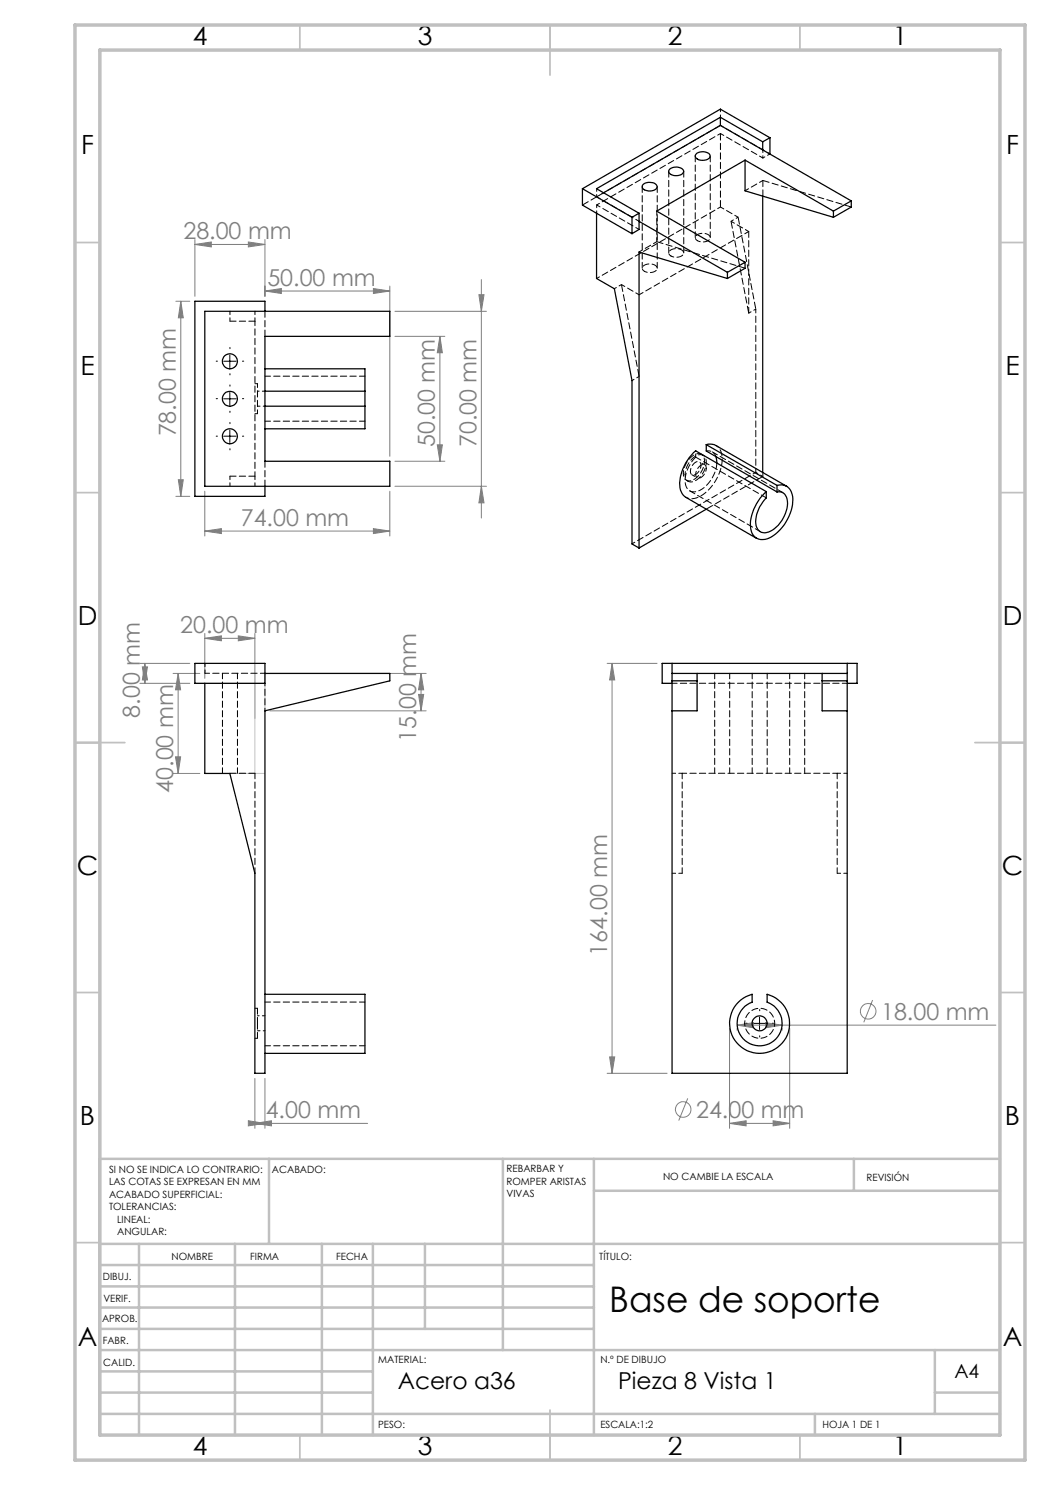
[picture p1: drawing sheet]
<svg xmlns="http://www.w3.org/2000/svg" width="210mm" height="297mm" viewBox="0 0 210 297" stroke-linecap="round" stroke-linejoin="round" font-family="sans-serif">
<g fill="none" stroke="#808080" stroke-width=".2">
<path d="M39 48.9l3.3-.5v1zM39 47.9v11.4M39 48.9h14M49.7 48.4l3.3 .5-3.3 .5zM53 58.2l3.3-.5v1zM53 47.9v11.4M53 58.2h25M74.7 57.7l3.3 .5-3.3 .5zM78 57.2v34.1M95.8 58.9h1l-.5 3.4zM96.3 55.9v47.7M35.2 60.3h2.8"/>
<path d="M36.2 60.3l.5 3.3h-1zM36.2 60.3v39M79 62.3h18.3M79 67.3h10M88 67.3l.5 3.3h-1zM88 67.3v24.9M35.2 99.3h2.8M35.7 96h1l-.5 3.3zM41 98.2v9M78 98.2v9M79 97.3h18.3M79 92.2h10"/>
<path d="M87.5 89h1l-.5 3.2zM96.3 97.3l.5 3.3h-1zM41 106.2l3.3-.5v1zM41 106.2h37M74.7 105.7l3.3 .5-3.3 .5zM28 136.7h10M28 132.7h10M28.5 133.4h1l-.5 3.3zM29 132.7l.5 3.3h-1zM29 132.7v4M34.6 134.7h5.4M35.6 134.7l.5 3.3h-1z"/>
<path d="M35.6 134.7v20M41 127.7l3.3-.5v1zM41 126.7v9M41 127.7h10M47.7 127.2l3.3 .5-3.3 .5zM51 126.7v17M54 134.7h31.2M83.7 138.9h1l-.5 3.3zM84.2 134.7l.5 3.3h-1zM84.2 134.7v7.5M121.4 132.7h10M122.4 132.7l.5 3.3h-1z"/>
<path d="M122.4 132.7v82M34.6 154.7h5.4M35.1 151.4h1l-.5 3.3zM54 142.2h31.2M51 215.7v10M53 215.7v10M121.4 214.7h12M121.9 211.4h1l-.5 3.3zM137.5 219.7l-1.8 4.4M145.9 205.7v20M147.4 205l3.3-.5v1.1zM147.4 205.7v.4"/>
<path d="M147.4 205h51.8M153.1 204.5l3.3 .5-3.3 .6zM156.4 205.7v.4M157.9 205.7v20M174.5 200l-1.7 4.5M49.7 224.2l3.3 .5-3.3 .5zM51 224.7l3.3-.5v1zM51 224.7h22.5M145.9 224.7l3.3-.5v1zM145.9 224.7h12M154.6 224.2l3.3 .5-3.3 .5z"/>
<circle cx="173.6" cy="202.3" r="1.56"/>
<circle cx="136.6" cy="221.9" r="1.55"/>
</g>
<g fill="none" stroke="#000" stroke-width=".2" stroke-dasharray="15.2 1.3 1.3 1.3">
<path d="M43.5 72.2h-.3M43.5 79.7h-.3M46 69.7v-.2M46 74.7v.3M46 77.2v-.2M48.5 72.2h.2M48.5 79.7h.2M43.5 87.2h-.3M46 84.7v-.2M46 89.7v.3M46 82.2v.3M48.5 87.2h.2"/>
<path d="M149.4 204.7h-.2M151.9 202.2v-.3M151.9 207.2v.2M154.4 204.7h.3"/>
</g>
<path d="M44.7 72.2h2.5M44.7 79.8h2.5M46 71v2.5M46 78.5v2.5M44.7 87.2h2.5M46 86v2.5M150.7 204.7h2.5M151.9 203.4v2.5" fill="none" stroke="#000" stroke-width=".2"/>
<path d="M51 134.7v20M53 134.7v7.5M46 154.7h7" fill="none" stroke="#c0c0c0" stroke-width=".2"/>
<g fill="none" stroke="#c0c0c0" stroke-width=".35">
<path d="M60 5v5M110 5v10M160 5v5M15 48.5h5M200 48.5h5M15 98.5h5M200 98.5h5M15 148.5h10M195 148.5h10M15 198.5h5M200 198.5h5M15 248.5h5"/>
<path d="M200 248.5h5M60 287v5M110 282v10M160 287v5"/>
</g>
<g fill="none" stroke="#c0c0c0" stroke-width=".5">
<path d="M53.8 231.8v17M100.6 231.8v38.2M118.8 231.8v55.2M118.8 238.2h81.2M170.8 231.8v6.4M200 231.8h-180v55.2M20 248.8h180M20 257.3h98.8M20 253h98.8M27.8 248.8v38.2M47 248.8v38.2M64.4 248.8v38.2"/>
<path d="M74.6 248.8v38.2M85 248.8v17M20 265.8h98.8M20 261.5h98.8M20 278.5h54.6M20 274.3h54.6M20 270h180M187 278.5h13M187 270v12.8M20 282.8h180M163 282.8v4.2"/>
</g>
<path d="M15 5h190v287h-190zM20 10h180v277h-180z" fill="none" stroke="#c0c0c0" stroke-width=".7"/>
<g fill="#808080">
<path d="M47.7 127.2l3.3 .5-3.3 .5zM41 127.7l3.3-.5v1z"/>
<path d="M84.2 134.7l.5 3.3h-1zM83.7 138.9h1l-.5 3.3z"/>
<path d="M49.7 48.4l3.3 .5-3.3 .5zM39 48.9l3.3-.5v1zM74.7 57.7l3.3 .5-3.3 .5zM53 58.2l3.3-.5v1z"/>
<path d="M51 224.7l3.3-.5v1zM49.7 224.2l3.3 .5-3.3 .5z"/>
<path d="M41 106.2l3.3-.5v1zM74.7 105.7l3.3 .5-3.3 .5z"/>
<path d="M145.9 224.7l3.3-.5v1zM154.6 224.2l3.3 .5-3.3 .5z"/>
<path d="M147.4 205l3.3-.5v1.1zM153.1 204.5l3.3 .5-3.3 .6z"/>
<path d="M28.5 133.4h1l-.5 3.3zM29 132.7l.5 3.3h-1zM121.9 211.4h1l-.5 3.3zM122.4 132.7l.5 3.3h-1z"/>
<path d="M35.6 134.7l.5 3.3h-1zM35.1 151.4h1l-.5 3.3zM95.8 58.9h1l-.5 3.4zM96.3 97.3l.5 3.3h-1zM36.2 60.3l.5 3.3h-1zM35.7 96h1l-.5 3.3zM88 67.3l.5 3.3h-1zM87.5 89h1l-.5 3.2z"/>
</g>
<g fill="none" stroke="#000" stroke-width=".25">
<path d="M116.5 37.7v3.3l9.9 5.7M116.5 37.7l9.9 5.8M128.6 36.9a1.92 1.92 0 0 1 2.8 .4 1.74 1.74 0 0 1-2.5 .7l-.5-.5zM133.9 33.9a1.87 1.87 0 0 1 2.8 .4 1.74 1.74 0 0 1-2.5 .6l-.2-.2a.55 .55 0 0 1-.1-.8zM139.2 30.8a1.98 1.98 0 0 1 2.8 .2 1.07 1.07 0 0 1-1.3 1.1 1.18 1.18 0 0 1-1.6-1.1zM144.1 25.1l-23.4 13.5M144.1 25.1l8.4 4.9M144.1 23.5l-24.8 14.2 8.5 4.9M144.1 23.5l8.4 4.9M144.1 23.5v1.6M149 32l17.7 10.2M149 32l-17.7 10.2 17.7 10.3"/>
<path d="M149 32v6.2l17.7 5.3M152.5 30l17.8 10.2M152.5 28.4v1.6M152.5 39.2v55.3M154 27.5l-9.9-5.7-27.6 15.9M154 27.5l-1.5 .9M154 27.5v3.3M119.3 42.6v13.1l3.6 2 3.5 18.4v32.7l1.4 .8M126.4 43.5v3.2M127.8 44.3l17.7 10.2M127.8 42.6v3.3l-1.4 .8M127.8 42.6l-1.4 .9"/>
<path d="M145.5 54.5v1.2M145.5 55.7l-17.7-5.3v59.2M149 52.5l-3.5 2M149 52.5v1.2l-3.5 2M166.7 42.2v1.3M170.3 40.2l-3.6 2M170.3 40.2v1.2l-3.6 2.1M41 62.3h37v5h-25v24.9h25v5.1h-37zM53 73.8h20v4.4M53 62.3v-2h-14v39h14v-2M53 78.2h20M73 78.2v3"/>
<path d="M53 81.2h20M73 81.2v4.6h-20M141.3 88.9l.8-.1 1.1 .3 14.1 8.2M141.3 88.9v1.3l14.1 8.2M141.3 88.9l14.1 8.2M143.2 91.3l.2 1.3M153.2 98.3l-14.1-8.1a8.7 8.7 0 0 0-3 7.8l.4 .8 .7 .7 14.1 8.2M153.2 98.3v1.3a6.8 6.8 0 0 0-2 5.6 1.81 1.81 0 0 0 2.9 1 6.7 6.7 0 0 0 3.3-6.4 1.65 1.65 0 0 0-2-1.4M155.4 97.1a2.36 2.36 0 0 1 3.1 2.2 9 9 0 0 1-5.1 8.5 2.41 2.41 0 0 1-3.3-2.5 9.2 9.2 0 0 1 3.1-7M155.4 97.1v1.3M141.3 101.8l-13.5 7.8M39 132.7h14v4h-14z"/>
<path d="M53 134.7h25v1.5l-25 6v72.5h-2v-40l-5-20h-5v-18M134.4 136.7h-2v-4h39v4h-2M134.4 134.7h35M134.4 132.7v82h35v-82M134.4 136.2h5M139.4 134.7v7.5h-5M164.4 136.2h5M164.4 134.7v7.5h5M53 198.9h20v11.8h-20M147.7 200.4a5.9 5.9 0 0 1 2.7-1.5v1.5a4.5 4.5 0 0 0-2.1 6.9 4.5 4.5 0 0 0 7.2 0 4.5 4.5 0 0 0-2.1-6.9v-1.5a6 6 0 0 1 4 8.3 6 6 0 0 1-8.9 2.4 6 6 0 0 1-.8-9.2z"/>
<circle cx="46" cy="72.3" r="1.51"/>
<circle cx="46" cy="79.7" r="1.5"/>
<circle cx="46" cy="87.3" r="1.5"/>
<circle cx="151.9" cy="204.7" r="1.5"/>
</g>
<path d="M41 134.7h12M134.4 136.7h35" fill="none" stroke="#000" stroke-width=".2" stroke-dasharray="1.3 .6" stroke-dashoffset=".3"/>
<g fill="none" stroke="#000" stroke-width=".2" stroke-dasharray="1.3 .6" stroke-dashoffset=".6">
<path d="M154 30.8l-9.9-5.7M119.3 41l24.8-14.3M144.1 41.4l-24.8 14.3M46 62.2v2M51 62.2v2M46 97.2v-2M51 97.2v-2M138.4 95l1 .6M139.1 91.4v-1.3M140.9 93l-1-.6M151.2 94.5l-24.8 14.3M41 134.7v-2"/>
<path d="M134.4 154.7h2M169.4 154.7h-2M134.4 174.7h2M169.4 174.7h-2"/>
</g>
<g fill="none" stroke="#000" stroke-width=".2" stroke-dasharray="1.3 .6">
<path d="M144.1 25.1l-27.6 15.9M144.1 25.1h.1M152.6 36.1v3.1M152.6 36.1l17.7 5.3M154 30.8h.1M131.4 48.3l17.6 5.3M144.1 41.4v-14.7M51 64.2h-5M51.5 76.7h-.5M53 62.2v5M51 95.2h-5M51 82.7h.5"/>
<path d="M53 97.2v-5M137.3 96.1l.3 .2M140.6 91.1l-.3-.2M143.4 92.6a6.6 6.6 0 0 1-4.2 5.7 1.86 1.86 0 0 1-2.2-2.1 7.1 7.1 0 0 1 2.1-4.8M51 154.7h-5M51 207.7h.5M51.5 201.7h-.5"/>
</g>
<g fill="none" stroke="#000" stroke-width=".2" stroke-dasharray="1.3 .6" stroke-dashoffset=".2">
<path d="M73 75.2h-20M53 84.2h20M44.5 134.7v20M142.9 134.7v20M150.4 134.7v20M157.9 134.7v20M47.5 154.7v-20M145.9 154.7v-20M153.4 154.7v-20M160.9 154.7v-20M51 174.7v-20M136.4 174.7v-20"/>
<path d="M167.4 174.7v-20M53 209.2h20M73 200.4h-20"/>
</g>
<path d="M128.9 54.3a1.96 1.96 0 0 0 2.5-.5 1.14 1.14 0 0 0-1.4-1 1.22 1.22 0 0 0-1.5 1l.4 .5M134.2 51.2a1.96 1.96 0 0 0 2.5-.4 1.14 1.14 0 0 0-1.4-1.1 1.22 1.22 0 0 0-1.5 1l.4 .5M139.5 48.1a1.96 1.96 0 0 0 2.5-.4 1.14 1.14 0 0 0-1.4-1 1.22 1.22 0 0 0-1.5 .9l.4 .5M136.7 94.7a4.3 4.3 0 0 1 3-4 1.33 1.33 0 0 1 1.2 1.7 4.1 4.1 0 0 1-3.1 3.8l-.5-.2-.4-.4-.2-.9M137 94.9a4.3 4.3 0 0 1 3-4 1.33 1.33 0 0 1 1.3 1.7 4.1 4.1 0 0 1-3.2 3.8l-.5-.2-.4-.4-.2-.9M137.2 99.5a3.5 3.5 0 0 0 3.9-1 8.9 8.9 0 0 0 3.2-7.8l-.5-1.1-.6-.5M138.1 94.3a.68 .68 0 0 0 .4 .7 .68 .68 0 0 0 .8-.2 1.75 1.75 0 0 0 .6-2.4 1.72 1.72 0 0 0-1.8 1.9M141.3 93.7a.68 .68 0 0 0-.5-.8 .68 .68 0 0 0-.8 .3 1.75 1.75 0 0 0-.6 2.4 1.72 1.72 0 0 0 1.9-1.9M53 136.7v5.5M148.9 204.7a3 3 0 0 1 4.4-2.7 3 3 0 0 1 .4 5.1 3 3 0 0 1-4.7-2l-.1-.4" fill="none" stroke="#000" stroke-width=".2" stroke-dasharray="1.3 .6" stroke-dashoffset=".7"/>
<path d="M128.4 37.3v16.3M133.7 34.3v16.3M139.1 31.2v16.3M131.4 53.6v-16.3M136.7 50.6v-16.3M142.1 47.5v-16.3M149.7 62.6v-16.3M137.9 98.2l14.2 8.1M153.3 99.6l-14.2-8.2M156.6 98.5l-14.2-8.1M51.5 204.7v-3M51.5 207.7v-3" fill="none" stroke="#000" stroke-width=".2" stroke-dasharray="1.3 .6" stroke-dashoffset=".1"/>
<g fill="none" stroke="#000" stroke-width=".2" stroke-dasharray="1.3 .6" stroke-dashoffset=".8">
<path d="M119.3 39.4v-1.7M120.8 38.5l-1.5 .9M144.1 23.4v-1.6M152.6 31.6v-1.6M152.6 31.6l1.4-.8M119.3 42.6v-1.6M122.9 57.7l1.4-.8M147.6 43.4l-1.4 .9M53 78.2h-1.5M126.4 76.1l1.4-.8M151.2 61.8l-1.5 .8M51.5 81.2h1.5"/>
<path d="M151.2 94.5l1.4 .8M51.5 206.2h1.5M53 203.2h-1.5"/>
</g>
<path d="M131.4 42.2v6.1M149.7 46.3l-21.9 12.7M51 64.2v31M141.3 90.2a1.65 1.65 0 0 1 1.9 1.1M152.6 94.5v.8M167.4 154.7h-31" fill="none" stroke="#000" stroke-width=".2" stroke-dasharray="1.3 .6" stroke-dashoffset=".4"/>
<path d="M119.3 39.4l8.5 4.9M144.1 26.7l8.5 4.9M152.6 36.1l-3.6 2M127.8 45.9l-8.5-4.9M127.8 50.4l3.6-2.1M127.8 59l-3.5-2.1M147.6 43.4l-3.5-2M149.7 46.3l-3.5-2M151.2 61.8v32.7M51.5 82.7v-6" fill="none" stroke="#000" stroke-width=".2" stroke-dasharray="1.3 .6" stroke-dashoffset=".5"/>
<path d="M152.6 95.3l-11.3 6.5" fill="none" stroke="#000" stroke-width=".2" stroke-dasharray="1.3 .6" stroke-dashoffset="-.2"/>
<path d="M124.3 56.9l3.5 18.4M146.2 44.3l3.5 18.3M147.6 43.4l3.6 18.4" fill="none" stroke="#000" stroke-width=".2" stroke-dasharray="1.3 .6" stroke-dashoffset="-.1"/>
<text font-size="7.1" x="121.8" y="262.5">Base de soporte</text>
<g font-size="5.3">
<text x="38.5" y="9">4</text>
<text x="83.5" y="9">3</text>
<text x="133.6" y="9">2</text>
<text x="178.6" y="9">1</text>
<text x="16.2" y="30.7">F</text>
<text x="201.2" y="30.7">F</text>
<text x="16.1" y="75">E</text>
<text x="201.1" y="75">E</text>
<text x="15.5" y="125">D</text>
<text x="200.5" y="125">D</text>
<text x="15.4" y="175">C</text>
<text x="200.4" y="175">C</text>
<text x="16" y="225">B</text>
<text x="201" y="225">B</text>
<text x="15.5" y="269.2">A</text>
<text x="200.5" y="269.2">A</text>
<text x="38.5" y="291">4</text>
<text x="83.5" y="291">3</text>
<text x="133.6" y="291">2</text>
<text x="178.6" y="291">1</text>
</g>
<g font-size="4.7" fill="#808080">
<text x="36.7" y="47.9">28.00 mm</text>
<text x="53.5" y="57.2">50.00 mm</text>
<text x="35.2" y="87.3" transform="rotate(-90 35.2 87.3)">78.00 mm</text>
<text x="87" y="89.4" transform="rotate(-90 87 89.4)">50.00 mm</text>
<text x="95.3" y="89.4" transform="rotate(-90 95.3 89.4)">70.00 mm</text>
<text x="48.2" y="105.2">74.00 mm</text>
<text x="36" y="126.6">20.00 mm</text>
<text x="28" y="143.6" transform="rotate(-90 28 143.6)">8.00 mm</text>
<text x="83.2" y="148.3" transform="rotate(-90 83.2 148.3)">15.00 mm</text>
<text x="34.6" y="158.6" transform="rotate(-90 34.6 158.6)">40.00 mm</text>
<text x="121.4" y="191.1" transform="rotate(-90 121.4 191.1)">164.00 mm</text>
<text x="176.2" y="204">18.00 mm</text>
<text x="53.1" y="223.6">4.00 mm</text>
<text x="139.2" y="223.6">24.00 mm</text>
</g>
<g font-size="4.7">
<text x="79.6" y="277.9">Acero a36</text>
<text x="123.6" y="277.9">Pieza 8 Vista 1</text>
</g>
<text font-size="3.9" x="190.9" y="275.5">A4</text>
<g font-size="2">
<text x="21.8" y="234.6">SI NO SE INDICA LO CONTRARIO:</text>
<text x="21.8" y="237.1">LAS COTAS SE EXPRESAN EN MM</text>
<text x="21.8" y="239.6">ACABADO SUPERFICIAL:</text>
<text x="54.4" y="234.6">ACABADO:</text>
<text x="101.3" y="234.5">REBARBAR Y</text>
<text x="101.3" y="237">ROMPER ARISTAS</text>
<text x="101.3" y="239.5">VIVAS</text>
<text x="132.6" y="236">NO CAMBIE LA ESCALA</text>
<text x="173.3" y="236.2">REVISIÓN</text>
<text x="21.8" y="242.1">TOLERANCIAS:</text>
<text x="23.4" y="244.6">LINEAL:</text>
<text x="23.4" y="247.1">ANGULAR:</text>
<text x="34.3" y="252">NOMBRE</text>
<text x="50" y="251.9">FIRMA</text>
<text x="67.2" y="251.9">FECHA</text>
<text x="119.9" y="251.9">TÍTULO:</text>
<text x="20.6" y="256.1">DIBUJ.</text>
<text x="20.7" y="260.3">VERIF.</text>
<text x="20.4" y="264.4">APROB.</text>
<text x="20.5" y="268.8">FABR.</text>
<text x="20.7" y="273.1">CALID.</text>
<text x="75.6" y="272.5">MATERIAL:</text>
<text x="120.1" y="272.5">N.º DE DIBUJO</text>
<text x="75.6" y="285.5">PESO:</text>
<text x="120.1" y="285.6">ESCALA:1:2</text>
<text x="164.5" y="285.6">HOJA 1 DE 1</text>
</g>
</svg>
